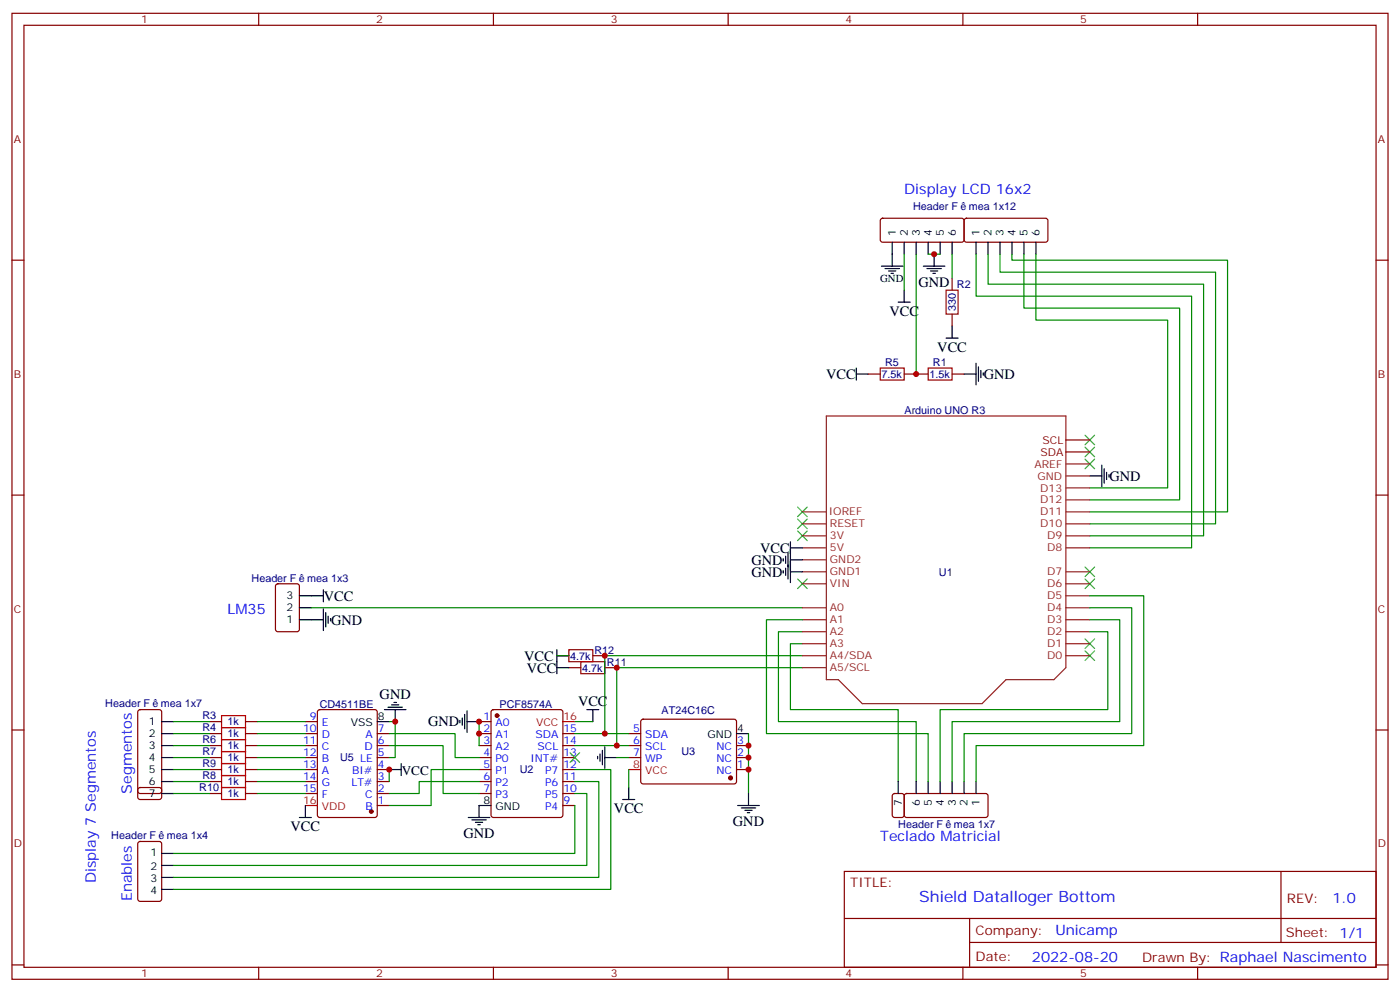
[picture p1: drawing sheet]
<svg xmlns="http://www.w3.org/2000/svg" width="412mm" height="292mm" viewBox="0 0 412 292" stroke-linecap="round" stroke-linejoin="round" font-family="sans-serif">
<g fill="none" stroke="#870000" stroke-width=".35">
<path d="M3.5 3.9h405.4v284.4h-405.4zM7.1 7.4h398.2v277.3h-398.2zM76.2 3.9v3.5M145.3 3.9v3.5M214.5 3.9v3.5M283.6 3.9v3.5M352.8 3.9v3.5M3.5 76.6h3.6M259.5 64.4l.5-.2 23.6 .1 .4 .6-.1 6-.6 .4-23.6-.1-.4-.6v-5.7zM284.2 64.4l.5-.2 23.5 .1 .5 .6-.1 6-.6 .4-23.6-.1-.4-.6v-5.7zM405.3 76.6h3.6M280.5 81.9v3.5"/>
<path d="M280.5 92.5v3.5M255.8 110.1h3.5M266.3 110.1h7.1M280.5 110.1h3.5M314 133h7M314 129.5h7M3.5 145.7h3.6M405.3 145.7h3.6M81.4 172l.4-.2h5.7l.6 .5 .1 12.9-.5 .7h-5.9l-.6-.4-.1-13zM164 193h3.6M167.6 196.5h3.5M174.6 193h3.6"/>
<path d="M178.2 196.5h3.5M3.5 214.9h3.6M40.8 209.1l.5-.2h5.6l.7 .4v23.6l-.4 .6-5.9 .1-.7-.5v-23.5zM61.7 212.4h3.6M61.7 215.9h3.6M61.7 219.5h3.6M72.3 212.4h3.5M72.3 215.9h3.5M72.3 219.5h3.5M90 212.4h3.5M90 215.9h3.5M90 219.5h3.5"/>
<path d="M93.7 209.1l.5-.2h16.2l.7 .4v30.6l-.4 .7h-16.5l-.7-.4v-30.6zM111.1 215.9h3.6M111.1 219.5h3.6M141.1 212.4h3.5M141.1 215.9h3.5M141.1 219.5h3.5M144.9 209.1l.4-.2h19.8l.7 .4v30.6l-.5 .7h-20l-.6-.4-.1-30.6zM165.8 215.9h3.5M165.8 219.5h3.5M185.2 215.9h3.5M185.2 219.5h3.5M189 211.9l.4-.2 27.1 .1 .5 .6-.1 17.9-.6 .5-27.1-.1-.5-.7v-17.6z"/>
<path d="M217 219.5h3.5M405.3 214.9h3.6M40.8 232l.5-.2 5.9 .1 .4 .6v2.4l-.7 .4h-5.9l-.4-.7v-2.1zM61.7 223h3.6M61.7 226.5h3.6M61.7 230h3.6M61.7 233.6h3.6M72.3 223h3.5M72.3 226.5h3.5M72.3 230h3.5M72.3 233.6h3.5M90 223h3.5"/>
<path d="M90 226.5h3.5M90 230h3.5M90 233.6h3.5M111.1 223h3.6M111.1 226.5h3.6M111.1 230h3.6M111.1 233.6h3.6M111.1 237.1h3.6M141.1 223h3.5M141.1 226.5h3.5M141.1 230h3.5M141.1 233.6h3.5"/>
<path d="M165.8 223h3.5M165.8 226.5h3.5M165.8 230h3.5M165.8 233.6h3.5M165.8 237.1h3.5M185.2 223h3.5M217 223h3.5M217 226.5h3.5M263.1 233.8l.4-.2h2.1l.7 .4v5.9l-.4 .7h-2.4l-.6-.4-.1-5.9zM266.6 233.8l.5-.2h23.5l.4 .7v5.9l-.7 .4h-23.5l-.5-.7v-5.6zM40.8 247.9l.5-.2h5.6l.7 .4v16.5l-.4 .7h-5.9l-.7-.4v-16.5zM248.7 256.5h156.6v28.2h-156.6z"/>
<path d="M377.3 256.5v20.9M248.7 270.4h156.5M285.6 277.4h119.6M285.6 270.4v14.1M3.5 284h3.6M76.2 284.7v3.6M145.3 284.7v3.6M214.5 284.7v3.6M283.6 284.7v3.6M352.8 284.7v3.6M405.3 284h3.6"/>
</g>
<g fill="#870000" stroke="#870000" stroke-width=".35">
<circle cx="146.4" cy="210.6" r=".53"/>
<circle cx="215.2" cy="229" r=".53"/>
<circle cx="109.4" cy="238.9" r=".53"/>
</g>
<g fill="none" stroke="#000" stroke-width=".35">
<path d="M259.6 78.4h6.4M260.7 79.1h4.2M261.8 79.8h2.1M262.8 71.3v7.1M266.3 71.3v3.5M269.9 71.3v3.5M272 78.4h6.3M273 79.1h4.3M273.4 71.3v3.5M274.1 79.8h2.1M275.2 74.8v3.6M276.9 71.3v3.5"/>
<path d="M280.5 71.3v3.5M287.5 71.3v3.5M291 71.3v3.5M294.6 71.3v3.5M298.1 71.3v3.5M301.6 71.3v3.5M305.2 71.3v3.5M262.5 80.5h.7M264.6 88.9h3.5M266.3 85.4v3.5M274.8 80.5h.7M278.7 99.5h3.5"/>
<path d="M280.5 96v3.5M252.2 110.1h3.6M252.2 108.3v3.6M284 110.1h3.5M287.5 106.9v6.4M288.2 108v4.2M288.9 109v2.2M289.6 109.7v.8M324.6 136.9v6.4M325.3 138v4.2M326 139v2.1M326.7 139.7v.7"/>
<path d="M232.8 159.5v12M321 140.1h3.6M88.2 175.4h7M88.2 178.9h3.5M95.2 173.6v3.5M95.2 179.2v6.4M230.7 164.4v.7M230.7 168v.7M231.4 163.7v2.1M231.4 167.3v2.1M232.1 162.7v7.7M232.8 168.3h3.6"/>
<path d="M232.8 164.8h3.6M232.8 161.3h3.6M88.2 182.4h7M96 180.3v4.2M96.7 181.4v2.1M97.4 182.1v.7M164 193h3.6M164 191.2v7.1M164 196.5h3.6M47.6 215.9h3.6M47.6 212.4h3.6M47.6 219.5h3.6"/>
<path d="M111.1 212.4h3.6M113.2 208.9h6.4M114.3 208.2h4.2M115.4 207.5h2.1M116.1 206.8h.7M116.4 208.9v3.5M135.5 212.1v.7M136.2 211.3v2.2M136.9 210.3v4.2M137.6 212.4h3.5M137.6 209.2v6.4M172.9 208.9h3.5"/>
<path d="M174.6 208.9v3.5M178.2 219.8v6.4M217 215.9h3.5M47.6 223h3.6M47.6 226.5h3.6M47.6 230h3.6M47.6 233.6h3.6M90 237.1v3.5M114.7 226.5h3.5M118.2 224.8v3.5M144.6 237.1h-3.5v3.5M176 222.6v.7"/>
<path d="M176.7 221.9v2.1M177.4 220.9v4.2M178.2 223h3.5M183.4 235.3h3.6M185.2 231.8v3.5M217.3 237.1h6.4M218.4 237.8h4.2M219.4 238.5h2.1M220.1 239.2h.7M220.5 233.6v3.5M264.6 230v3.6M269.9 230v3.6"/>
<path d="M273.4 230v3.6M276.9 230v3.6M280.5 230v3.6M284 230v3.6M287.5 230v3.6M47.6 251.2h3.6M47.6 254.7h3.6M47.6 258.3h3.6M88.2 240.6h3.5M137.9 240.6h6.4M139 241.3h4.2M140.1 242h2.1"/>
<path d="M140.8 242.7h.7M47.6 261.8h3.6"/>
</g>
<path d="M165.8 212.4h3.5M90 237.1h3.5M185.2 226.5h3.5" fill="none" stroke="#f00" stroke-width=".35"/>
<g fill="none" stroke="#008700" stroke-width=".35">
<path d="M266.3 74.8v10.6M269.9 74.8v35.3M273.4 74.8h3.5M280.5 74.8v7.1M287.5 74.8v12.4h63.5v74.1h-30M291 74.8v8.8h63.5v74.1h-33.5M294.6 74.8v5.3h63.5v74.1h-37.1M298.1 74.8v1.8h63.5v74.1h-40.6M301.6 74.8v15.9h45.9v56.4h-26.5M305.2 74.8v19.4h38.8v49.4h-23M91.7 178.9h144.7M321 178.9h12.4v37h-49.4v14.1"/>
<path d="M321 175.4h15.9v44.1h-49.4v10.5M164 193h3.6M236.4 196.5h-54.7v23h3.5M236.4 193h-58.2v22.9h7M236.4 185.9h-7.1v26.5h40.6v17.6M236.4 189.5h-3.6v19.4h31.8v21.1M236.4 182.4h-10.6v33.5h47.6v14.1M321 185.9h5.3v23h-49.4v21.1M321 182.4h8.8v30h-49.3v17.6M51.2 212.4h10.5M51.2 219.5h10.5M51.2 215.9h10.5"/>
<path d="M75.8 212.4h14.2M75.8 219.5h14.2M75.8 215.9h14.2M114.7 212.4h1.7v10.6h-1.7M114.7 219.5h15.8v14.1h10.6M114.7 215.9h19.4v7.1h7M141.1 212.4v7.1M169.3 219.5h12.4M169.3 212.4h5.3M169.3 215.9h8.9M220.5 215.9v17.7M51.2 223h10.5"/>
<path d="M51.2 226.5h10.5M51.2 230h10.5M51.2 233.6h10.5M75.8 223h14.2M75.8 226.5h14.2M75.8 230h14.2M75.8 233.6h14.2M114.7 226.5v3.5M141.1 230h-17.6v3.6h-8.8M141.1 226.5h-14.1v10.6h-12.3M169.3 237.1v14.1h-118.1M169.3 233.6h3.6v21.1h-121.7"/>
<path d="M169.3 230h7.1v28.3h-125.2M169.3 226.5h10.6v35.3h-128.7M181.7 223h3.5M185.2 226.5v5.3"/>
</g>
<path d="M278.7 85.4h3.5v7.1h-3.5zM259.3 108.3h7v3.6h-7zM273.4 108.3h7.1v3.6h-7.1zM167.6 191.2h7v3.6h-7zM171.1 194.8h7.1v3.5h-7.1zM65.3 210.6h7v3.6h-7zM65.3 214.2h7v3.5h-7zM65.3 217.7h7v3.5h-7zM65.3 221.2h7v3.6h-7zM65.3 228.3h7v3.5h-7zM65.3 224.8h7v3.5h-7zM65.3 231.8h7v3.5h-7z" fill="none" stroke="#a10000" stroke-width=".35"/>
<g fill="none" stroke="#3c3" stroke-width=".35">
<path d="M319.6 128.1l2.8 2.8M319.6 131.6l2.8 2.8M319.6 135.1l2.8 2.9M322.4 128.1l-2.8 2.8M322.4 131.6l-2.8 2.8M322.4 135.1l-2.8 2.9M234.9 156.3l2.9 2.8M234.9 152.8l2.9 2.8M234.9 149.3l2.9 2.8M237.8 156.3l-2.9 2.8M237.8 152.8l-2.9 2.8M237.8 149.3l-2.9 2.8"/>
<path d="M234.9 170.4l2.9 2.8M237.8 170.4l-2.9 2.8M319.6 166.9l2.8 2.8M319.6 170.4l2.8 2.8M322.4 166.9l-2.8 2.8M322.4 170.4l-2.8 2.8M319.6 188.1l2.8 2.8M319.6 191.6l2.8 2.8M322.4 188.1l-2.8 2.8M322.4 191.6l-2.8 2.8M167.9 221.6l2.8 2.8M170.7 221.6l-2.8 2.8"/>
</g>
<g fill="none" stroke="#8c2424" stroke-width=".35">
<path d="M243.4 122.4h70.6v74.1l-3.6 3.6h-14.1l-7 7h-35.3l-7.1-7h-3.5zM314 136.6h7M236.4 157.7h7M236.4 154.2h7M236.4 150.7h7M314 157.7h7M314 154.2h7M314 150.7h7M314 147.1h7M314 143.6h7M314 140.1h7M236.4 178.9h7"/>
<path d="M236.4 171.8h7M236.4 168.3h7M236.4 161.3h7M236.4 164.8h7M314 178.9h7M314 175.4h7M314 171.8h7M314 168.3h7M314 161.3h7M236.4 193h7M236.4 189.5h7M236.4 185.9h7"/>
<path d="M236.4 182.4h7M236.4 196.5h7M314 193h7M314 189.5h7M314 185.9h7M314 182.4h7"/>
</g>
<g fill="#c00">
<circle cx="141.1" cy="215.9" r=".88"/>
<circle cx="141.1" cy="212.4" r=".88"/>
<circle cx="116.4" cy="212.4" r=".88"/>
<circle cx="114.7" cy="226.5" r=".88"/>
<circle cx="178.2" cy="215.9" r=".88"/>
<circle cx="181.7" cy="196.5" r=".88"/>
<circle cx="178.2" cy="193" r=".88"/>
<circle cx="220.5" cy="226.5" r=".88"/>
<circle cx="220.5" cy="223" r=".88"/>
<circle cx="220.5" cy="219.5" r=".88"/>
<circle cx="275.2" cy="74.8" r=".88"/>
<circle cx="269.9" cy="110.1" r=".88"/>
<circle cx="181.7" cy="219.5" r=".88"/>
</g>
<text font-size="4.6" fill="#00f" x="270.8" y="265.5">Shield Datalloger Bottom</text>
<g font-size="4.2" fill="#00f">
<text x="266.3" y="57.2">Display LCD 16x2</text>
<text x="67" y="180.7">LM35</text>
<text x="38.8" y="233.6" transform="rotate(-90 38.8 233.6)">Segmentos</text>
<text x="259.3" y="247.7">Teclado Matricial</text>
<text x="28.2" y="260" transform="rotate(-90 28.2 260)">Display 7 Segmentos</text>
<text x="38.8" y="265.3" transform="rotate(-90 38.8 265.3)">Enables</text>
<text x="392.5" y="265.8">1.0</text>
<text x="310.9" y="275.3">Unicamp</text>
<text x="304" y="283.1">2022-08-20</text>
</g>
<g font-size="4.2">
<text x="270.6" y="84.5">GND</text>
<text x="262" y="92.9">VCC</text>
<text x="276.1" y="103.5">VCC</text>
<text x="243.4" y="111.6">VCC</text>
<text x="289.8" y="111.6">GND</text>
<text x="326.8" y="141.6">GND</text>
<text x="221.3" y="166.2">GND</text>
<text x="224" y="162.7">VCC</text>
<text x="221.3" y="169.7">GND</text>
<text x="95.4" y="176.8">VCC</text>
<text x="97.5" y="183.9">GND</text>
<text x="154.4" y="194.5">VCC</text>
<text x="155.2" y="198">VCC</text>
<text x="111.8" y="205.7">GND</text>
<text x="170.3" y="207.8">VCC</text>
<text x="126.1" y="213.8">GND</text>
<text x="180.9" y="239.3">VCC</text>
<text x="85.6" y="244.6">VCC</text>
<text x="215.9" y="243.2">GND</text>
<text x="136.5" y="246.7">GND</text>
</g>
<text font-size="3.9" x="118.4" y="228">VCC</text>
<g font-size="3.9" fill="#800">
<text x="250.5" y="261.1">TITLE:</text>
<text x="379.1" y="265.8">REV:</text>
<text x="287.4" y="275.3">Company:</text>
<text x="378.7" y="275.9">Sheet: 1/1</text>
<text x="287.4" y="283">Date:</text>
<text x="336.4" y="283.1">Drawn By: Raphael Nascimento</text>
</g>
<g font-size="3.2" fill="#800">
<text x="41.6" y="6.9">1</text>
<text x="110.8" y="6.9">2</text>
<text x="179.9" y="6.9">3</text>
<text x="249.1" y="6.9">4</text>
<text x="318.2" y="6.9">5</text>
<text x="4.1" y="42">A</text>
<text x="405.9" y="42">A</text>
<text x="4.1" y="111.2">B</text>
<text x="405.9" y="111.2">B</text>
<text x="307.1" y="130.6">SCL</text>
<text x="306.5" y="134.1">SDA</text>
<text x="4.1" y="180.3">C</text>
<text x="405.9" y="180.3">C</text>
<text x="4.1" y="249.4">D</text>
<text x="405.9" y="249.4">D</text>
<text x="41.6" y="287.7">1</text>
<text x="110.8" y="287.7">2</text>
<text x="179.9" y="287.7">3</text>
<text x="249.1" y="287.7">4</text>
<text x="318.2" y="287.7">5</text>
</g>
<g font-size="3.2" fill="#000080">
<text x="269" y="61.8">Header F</text>
<text x="285.4" y="61.8">mea 1x12</text>
<text x="281.9" y="84.8">R2</text>
<text x="281.6" y="91.7" transform="rotate(-90 281.6 91.7)">330</text>
<text x="260.7" y="107.7">R5</text>
<text x="274.8" y="107.7">R1</text>
<text x="259.7" y="111.2">7.5k</text>
<text x="273.8" y="111.2">1.5k</text>
<text x="266.4" y="121.9">Arduino UNO R3</text>
<text x="74.1" y="171.2">Header F</text>
<text x="90.5" y="171.2">mea 1x3</text>
<text x="276.6" y="169.5">U1</text>
<text x="168" y="194.1">4.7k</text>
<text x="171.5" y="197.7">4.7k</text>
<text x="175.1" y="192.4">R12</text>
<text x="178.8" y="195.9">R11</text>
<text x="31" y="208.2">Header F</text>
<text x="47.4" y="208.2">mea 1x7</text>
<text x="94.2" y="208.3">CD4511BE</text>
<text x="147.2" y="208.3">PCF8574A</text>
<text x="59.6" y="211.8">R3</text>
<text x="59.6" y="215.3">R4</text>
<text x="67" y="213.5">1k</text>
<text x="194.9" y="210">AT24C16C</text>
<text x="59.6" y="218.8">R6</text>
<text x="67" y="217.1">1k</text>
<text x="67" y="220.6">1k</text>
<text x="59.6" y="222.4">R7</text>
<text x="59.6" y="225.9">R9</text>
<text x="67" y="227.6">1k</text>
<text x="67" y="224.1">1k</text>
<text x="100.2" y="224.1">U5 LE</text>
<text x="153.1" y="227.7">U2</text>
<text x="200.7" y="222.4">U3</text>
<text x="58.7" y="232.9">R10</text>
<text x="59.6" y="229.4">R8</text>
<text x="67" y="231.2">1k</text>
<text x="67" y="234.7">1k</text>
<text x="264.6" y="243.6">Header F</text>
<text x="281" y="243.6">mea 1x7</text>
<text x="32.8" y="247.1">Header F</text>
<text x="49.2" y="247.1">mea 1x4</text>
</g>
<g font-size="3.2">
<text x="263.9" y="69.5" transform="rotate(-90 263.9 69.5)">1</text>
<text x="267.4" y="69.5" transform="rotate(-90 267.4 69.5)">2</text>
<text x="270.9" y="69.5" transform="rotate(-90 270.9 69.5)">3</text>
<text x="274.5" y="69.5" transform="rotate(-90 274.5 69.5)">4</text>
<text x="278" y="69.5" transform="rotate(-90 278 69.5)">5</text>
<text x="281.5" y="69.5" transform="rotate(-90 281.5 69.5)">6</text>
<text x="288.6" y="69.5" transform="rotate(-90 288.6 69.5)">1</text>
<text x="292.1" y="69.5" transform="rotate(-90 292.1 69.5)">2</text>
<text x="295.6" y="69.5" transform="rotate(-90 295.6 69.5)">3</text>
<text x="299.2" y="69.5" transform="rotate(-90 299.2 69.5)">4</text>
<text x="302.7" y="69.5" transform="rotate(-90 302.7 69.5)">5</text>
<text x="306.2" y="69.5" transform="rotate(-90 306.2 69.5)">6</text>
<text x="259.3" y="83">GND</text>
<text x="84.4" y="176.4">3</text>
<text x="84.4" y="180">2</text>
<text x="84.4" y="183.5">1</text>
<text x="43.8" y="213.5">1</text>
<text x="103.3" y="213.8">VSS</text>
<text x="111.3" y="212.1">8</text>
<text x="217.1" y="215.6">4</text>
<text x="43.8" y="217">2</text>
<text x="43.8" y="220.5">3</text>
<text x="208.4" y="217.3">GND</text>
<text x="43.8" y="224">4</text>
<text x="43.8" y="227.6">5</text>
<text x="43.8" y="231.1">6</text>
<text x="43.8" y="234.6">7</text>
<text x="142.4" y="236.7">8</text>
<text x="145.9" y="238.5">GND</text>
<text x="265.6" y="237.4" transform="rotate(-90 265.6 237.4)">7</text>
<text x="270.9" y="237.4" transform="rotate(-90 270.9 237.4)">6</text>
<text x="274.5" y="237.4" transform="rotate(-90 274.5 237.4)">5</text>
<text x="278" y="237.4" transform="rotate(-90 278 237.4)">4</text>
<text x="281.5" y="237.4" transform="rotate(-90 281.5 237.4)">3</text>
<text x="285" y="237.4" transform="rotate(-90 285 237.4)">2</text>
<text x="288.6" y="237.4" transform="rotate(-90 288.6 237.4)">1</text>
<text x="44.3" y="251.9">1</text>
<text x="44.3" y="256.2">2</text>
<text x="44.3" y="259.7">3</text>
<text x="44.3" y="263.2">4</text>
</g>
<g font-size="3.2" fill="#8d2323">
<text x="304.7" y="137.6">AREF</text>
<text x="305.6" y="141.1">GND</text>
<text x="306.4" y="148.2">D12</text>
<text x="306.4" y="144.7">D13</text>
<text x="244.1" y="151.7">IOREF</text>
<text x="244.5" y="155.3">RESET</text>
<text x="306.4" y="155.3">D10</text>
<text x="306.4" y="151.7">D11</text>
<text x="244.5" y="158.8">3V</text>
<text x="308.5" y="158.8">D9</text>
<text x="244.5" y="165.8">GND2</text>
<text x="244.5" y="162.3">5V</text>
<text x="308.5" y="162.3">D8</text>
<text x="244.5" y="172.9">VIN</text>
<text x="244.5" y="169.4">GND1</text>
<text x="308.5" y="172.9">D6</text>
<text x="308.5" y="169.4">D7</text>
<text x="244.5" y="180">A0</text>
<text x="308.5" y="180">D4</text>
<text x="308.5" y="176.4">D5</text>
<text x="244.5" y="183.5">A1</text>
<text x="308.5" y="183.5">D3</text>
<text x="244.5" y="190.5">A3</text>
<text x="244.5" y="187">A2</text>
<text x="308.5" y="190.5">D1</text>
<text x="308.5" y="187">D2</text>
<text x="244.5" y="197.6">A5/SCL</text>
<text x="244.5" y="194.1">A4/SDA</text>
<text x="308.5" y="194.1">D0</text>
</g>
<g font-size="3.2" fill="#00f">
<text x="89.3" y="215.6">10</text>
<text x="91.3" y="212.1">9</text>
<text x="94.8" y="213.8">E</text>
<text x="111.3" y="215.6">7</text>
<text x="142.4" y="212.1">1</text>
<text x="142.4" y="215.6">2</text>
<text x="145.9" y="213.8">A0</text>
<text x="166" y="215.6">15</text>
<text x="186.5" y="215.6">5</text>
<text x="89.3" y="219.1">11</text>
<text x="94.8" y="217.3">D</text>
<text x="94.8" y="220.9">C</text>
<text x="107.4" y="220.9">D</text>
<text x="107.7" y="217.3">A</text>
<text x="111.3" y="219.1">6</text>
<text x="142.4" y="219.1">3</text>
<text x="145.9" y="217.3">A1</text>
<text x="145.9" y="220.9">A2</text>
<text x="157.7" y="217.3">SDA</text>
<text x="158.4" y="220.9">SCL</text>
<text x="166" y="219.1">14</text>
<text x="186.5" y="219.1">6</text>
<text x="190" y="217.3">SDA</text>
<text x="190" y="220.9">SCL</text>
<text x="211.1" y="220.9">NC</text>
<text x="217.1" y="219.1">3</text>
<text x="89.3" y="222.6">12</text>
<text x="89.3" y="226.2">13</text>
<text x="94.8" y="224.4">B</text>
<text x="94.8" y="227.9">A</text>
<text x="103.7" y="227.9">BI#</text>
<text x="111.3" y="226.2">4</text>
<text x="111.3" y="222.6">5</text>
<text x="142.4" y="222.6">4</text>
<text x="142.4" y="226.2">5</text>
<text x="145.9" y="224.4">P0</text>
<text x="145.9" y="227.9">P1</text>
<text x="156.2" y="224.4">INT#</text>
<text x="160.6" y="227.9">P7</text>
<text x="166" y="226.2">12</text>
<text x="166" y="222.6">13</text>
<text x="186.5" y="222.6">7</text>
<text x="190" y="224.4">WP</text>
<text x="211.1" y="227.9">NC</text>
<text x="211.1" y="224.4">NC</text>
<text x="217.1" y="226.2">1</text>
<text x="217.1" y="222.6">2</text>
<text x="89.3" y="229.7">14</text>
<text x="89.3" y="233.2">15</text>
<text x="94.8" y="231.5">G</text>
<text x="103.5" y="231.5">LT#</text>
<text x="111.3" y="233.2">2</text>
<text x="111.3" y="229.7">3</text>
<text x="142.4" y="229.7">6</text>
<text x="142.4" y="233.2">7</text>
<text x="145.9" y="231.5">P2</text>
<text x="160.6" y="231.5">P6</text>
<text x="166" y="233.2">10</text>
<text x="166" y="229.7">11</text>
<text x="94.8" y="235">F</text>
<text x="107.6" y="235">C</text>
<text x="107.6" y="238.5">B</text>
<text x="111.3" y="236.7">1</text>
<text x="145.9" y="235">P3</text>
<text x="160.6" y="238.5">P4</text>
<text x="160.6" y="235">P5</text>
<text x="166" y="236.7">9</text>
</g>
<g font-size="3.2" fill="#f00">
<text x="157.9" y="213.8">VCC</text>
<text x="166" y="212.1">16</text>
<text x="186.5" y="226.2">8</text>
<text x="190" y="227.9">VCC</text>
<text x="89.3" y="236.7">16</text>
<text x="94.8" y="238.5">VDD</text>
</g>
</svg>
